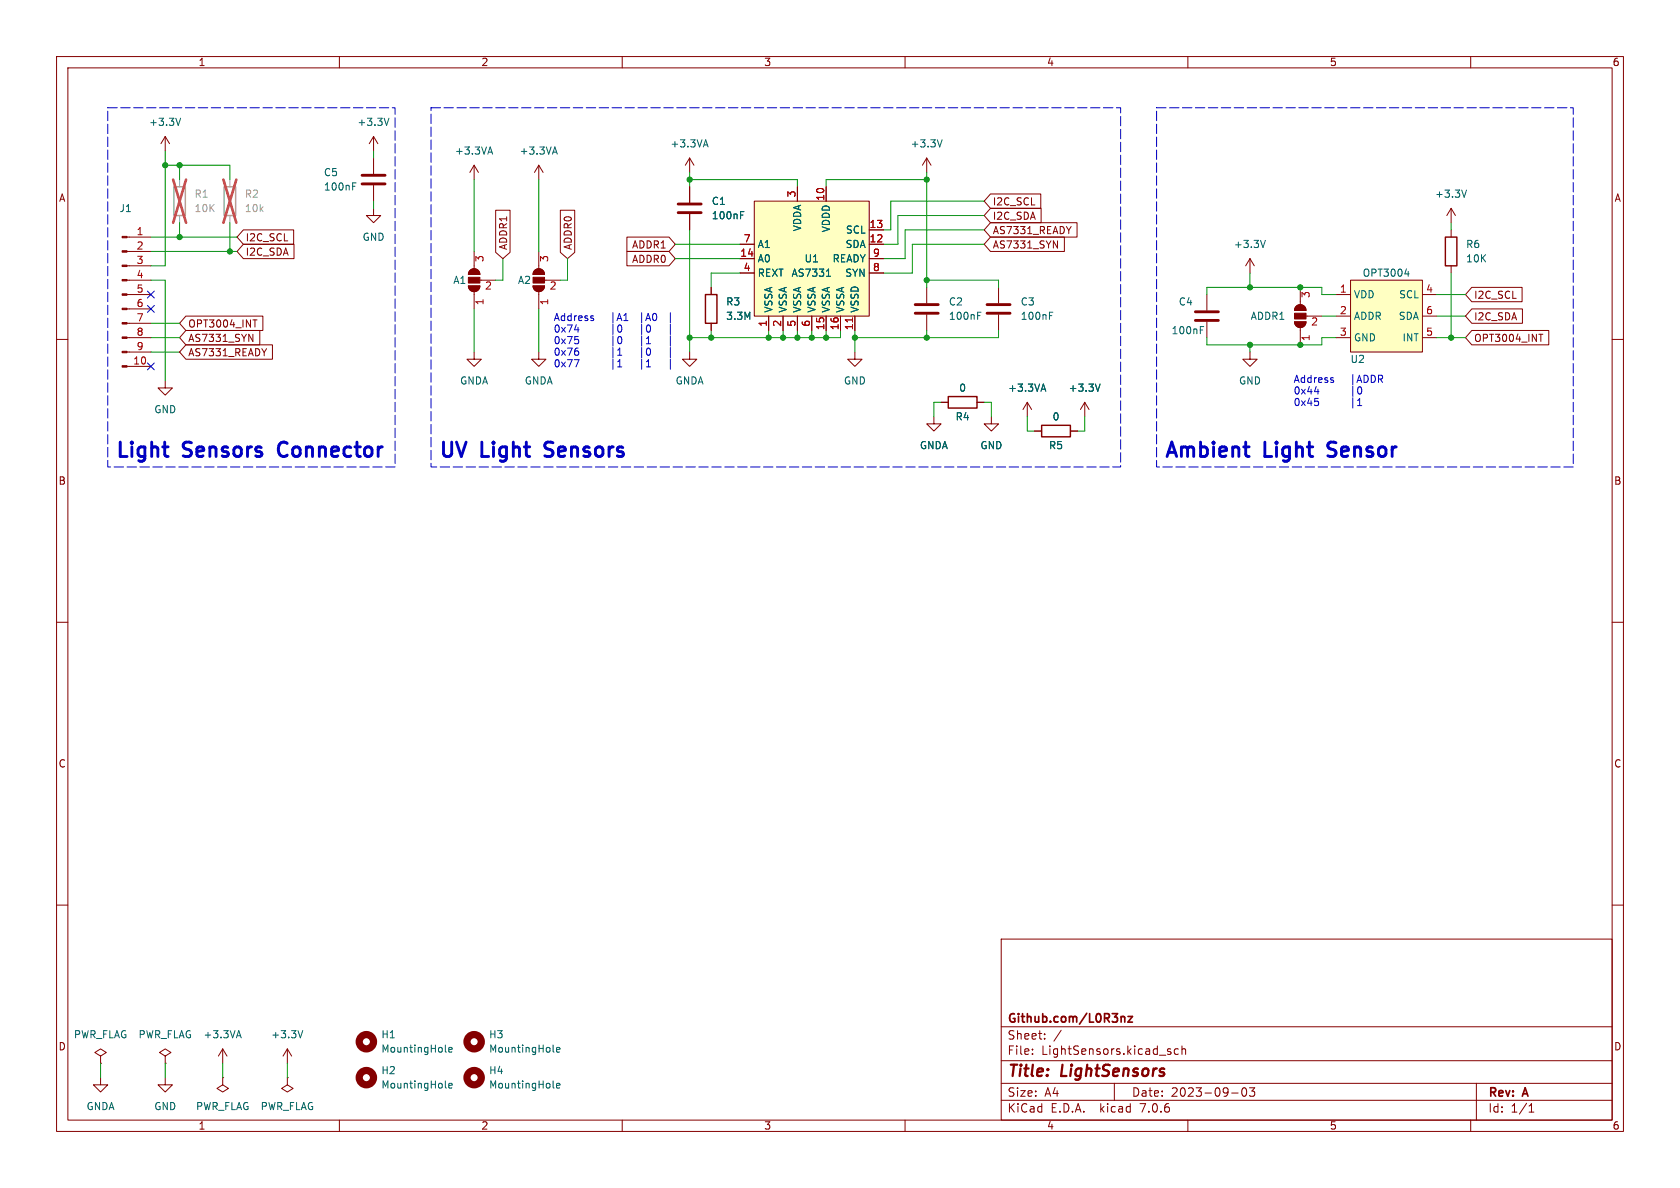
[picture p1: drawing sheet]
<svg xmlns="http://www.w3.org/2000/svg" width="297mm" height="210mm" viewBox="0 0 297 210" stroke-linecap="round" stroke-linejoin="round" font-family="sans-serif">
<g fill="none" stroke="#840000" stroke-width=".18">
<path d="M10 10h277v190h-277zM12 12h273v186h-273zM60 10v2M110 10v2M160 10v2M210 10v2M260 10v2M29.2 24.1l-.8 1.3M29.2 24.1v2.6M29.2 24.1l.8 1.3M66 36.8v1.3h1.3l-1.3 1.3-1.2-1.3h1.2M66 24.1l-.7 1.3"/>
<path d="M66 24.1v2.6M66 27.9v2.8M66 32.8v2.8M66 24.1l.8 1.3M83.8 29.2l-.7 1.3M83.8 29.2v2.6M83.8 29.2l.8 1.3M87.6 37.2h2.6v7.4l-1.3 1.1-1.3-1.1zM95.2 29.2l-.7 1.3M95.2 29.2v2.6M95.2 29.2l.8 1.3M99.1 37.2h2.5v7.4l-1.3 1.1-1.2-1.1z"/>
<path d="M121.9 27.9v2.6M121.9 33v2.8M121.9 37.8v2.8M121.9 27.9l-.7 1.3M121.9 27.9l.8 1.3M133.3 35.6h20.4v20.3h-20.4zM141 33v2.6M146 33v2.6M163.8 27.9l-.7 1.3M163.8 27.9v2.6M163.8 27.9l.8 1.3M175.1 39.4h15.3v2.5h-15.3l-1.1-1.3z"/>
<path d="M175.1 36.8h9v2.6h-9l-1.1-1.3zM175.1 34.3h8.9v2.5h-8.9l-1.1-1.2zM256.5 36.8v2.6M256.5 36.8l-.7 1.3M256.5 36.8l.8 1.3M10 60h2M22.5 59.7h4.2M22.5 57.2h4.2M22.5 54.6h4.2M22.5 52.1h4.2M22.5 49.5h4.2M22.5 47h4.2"/>
<path d="M22.5 44.5h4.2M22.5 41.9h4.2M32.9 58.4h13v2.6h-13l-1.2-1.3zM32.9 55.9h13.6v2.5h-13.6l-1.2-1.2zM43 40.6h8.9v2.6h-8.9l-1.1-1.3zM43 43.2h9v2.5h-9l-1.1-1.2zM44 59.1l.7 1.3v-1.3M44.7 56.6h.7M82.8 50.5h2a1.02 1.02 0 0 1-1 1.1 1.02 1.02 0 0 1-1-1.1zM83.1 47.8a1.02 1.02 0 0 1 1.1-.2 1.02 1.02 0 0 1 .6 .9h-2zM83.8 44.5v3M83.8 51.6v3"/>
<path d="M84.8 49.5h2.8M94.2 50.5h2.1a1.02 1.02 0 0 1-1.1 1.1 1.02 1.02 0 0 1-1-1.1zM94.5 47.8a1.02 1.02 0 0 1 1.1-.2 1.02 1.02 0 0 1 .7 .9h-2.1zM95.2 44.5v3M95.2 51.6v3M96.3 49.5h2.8M110.8 44.4h7.5l1.1 1.3-1.1 1.3h-7.5zM110.8 41.9h7.5l1.1 1.3-1.1 1.3h-7.5zM125.7 50.8v1.3M125.7 57.2v1.2M130.8 43.2h2.5M130.8 45.7h2.5"/>
<path d="M130.8 48.3h2.5M135.9 55.9v2.5M138.4 55.9v2.5M141 55.9v2.5M143.5 55.9v2.5M146 55.9v2.5M148.6 55.9v2.5M151.1 55.9v2.5M153.7 43.2h2.5M153.7 40.6h2.5M153.7 45.7h2.5M153.7 48.3h2.5"/>
<path d="M163.8 50.8v2.8M163.8 55.6v2.8M175.1 41.9h13.1v2.6h-13.1l-1.1-1.3zM176.5 50.8v2.8M176.5 55.6v2.8M186.2 42.6l.7 1.3v-1.3M213.4 52.1v2.8M213.4 56.9v2.8M221 45.7l-.8 1.3M221 45.7v2.6M221 45.7l.7 1.3M228.9 56.9h2a1.02 1.02 0 0 1-1 1 1.02 1.02 0 0 1-1-1z"/>
<path d="M229.2 54.1a1.02 1.02 0 0 1 1.1-.2 1.02 1.02 0 0 1 .6 1h-2zM229.9 50.8v3M229.9 57.9v3.1M230.9 55.9h2.8M236.2 59.7h2.6M236.2 52.1h2.6M236.2 55.9h2.6M238.8 49.5h12.7v12.7h-12.7zM251.5 59.7h2.5M251.5 52.1h2.5M251.5 55.9h2.5M256.5 40.6v1.3"/>
<path d="M256.5 47v1.3M260.2 58.4h13.6v2.6h-13.6l-1.1-1.3zM260.2 54.6h8.9v2.6h-8.9l-1.1-1.3zM260.2 50.8h8.9v2.5h-8.9l-1.1-1.2zM272 59.1h.8M285 60h2M22.5 64.8h4.2M22.5 62.2h4.2M29.2 67.3v1.3h1.3l-1.3 1.3-1.3-1.3h1.3M32.9 61h15.3v2.5h-15.3l-1.2-1.3zM83.8 62.2v1.3h1.3l-1.3 1.3-1.3-1.3h1.3M95.2 62.2v1.3h1.3l-1.3 1.3-1.2-1.3h1.2"/>
<path d="M121.9 62.2v1.3h1.3l-1.3 1.3-1.3-1.3h1.3M151.1 62.2v1.3h1.3l-1.3 1.3-1.2-1.3h1.2M165.1 73.7v1.2h1.3l-1.3 1.3-1.3-1.3h1.3M166.4 71.1h1.2M172.7 71.1h1.3M175.3 73.7v1.2h1.2l-1.2 1.3-1.3-1.3h1.3M181.6 71.1l-.8 1.3M181.6 71.1v2.6M181.6 71.1l.8 1.3M182.9 76.2h1.2M189.2 76.2h1.3M191.8 71.1l-.8 1.3"/>
<path d="M191.8 71.1v2.6M191.8 71.1l.7 1.3M221 62.2v1.3h1.2l-1.2 1.3-1.3-1.3h1.3M10 110h2M285 110h2M10 160h2M285 160h2M177 166h108v32h-108zM17.8 190.5v1.3h1.2l-1.2 1.2-1.3-1.2h1.3M17.8 186.7l1-.6-1-.7-1 .7 1 .6v1.3M17.8 188h.1M29.2 190.5v1.3h1.3l-1.3 1.2-1.3-1.2h1.3"/>
<path d="M29.2 186.7l1-.6-1-.7-1 .7 1 .6v1.3M29.2 188h.1M39.4 190.5v1.3l1 .6-1 .6-1-.6 1-.6M39.4 190.5h.1M39.4 185.4l-.8 1.3M39.4 185.4v2.6M39.4 185.4l.7 1.3M50.8 190.5v1.3l1 .6-1 .6-1-.6 1-.6M50.8 190.5h.1M50.8 185.4l-.8 1.3M50.8 185.4v2.6M50.8 185.4l.8 1.3"/>
<path d="M60 198v2M110 198v2M160 198v2M177 194.5h108M177 191.5h108M177 187.5h108M177 181.5h108M182.5 186.3v.1M182.5 185.5v.1M184.7 183.6v.1M184.7 182.8v.1M187.6 182.1l-1.3 2"/>
<path d="M197 191.5v3M206.6 185.9l.4 .1v.2l-.2 .2h-.3M206.6 185.4l.4 .1M208.3 185.5l-.4-.1-.3 .3v.4l.1 .2h.6M209 185.5l.2-.1 .3 .1 .1 .9M209 184.9v1.5M210 198v2M217.7 193.2h1.2M219.7 192.4l.2-.1a.81 .81 0 0 1 .6 .6 .81 .81 0 0 1-.3 .8l-.2 .1a.81 .81 0 0 1-.3-1.4zM220.9 192.3h.9l-.5 .6 .4 .1v.7l-.2 .1h-.4l-.2-.1M260 198v2M261 191.5v6.5"/>
<path d="M270.3 196.6h.9M270.3 195.5l.4-.4v1.5"/>
</g>
<path d="M198.3 179.8h.5v.9M199.4 179.7h.8l-.8 1h.8" fill="none" stroke="#840000" stroke-width=".3"/>
<g fill="none" stroke="#006464" stroke-width=".18">
<path d="M31.9 20.9l-.4 1.3M62.3 32.9h.5M62.3 32.3h.6M68.8 20.9l-.5 1.3M86.4 26.9h.6M86.7 26l.4 1.2M97.8 26.9h.6M98.1 26l.4 1.2M124.5 25.6h.6M124.8 24.7l.4 1.3M130.9 38h.4M130.9 37.4h.6"/>
<path d="M166.6 24.7l-.5 1.3M259.3 33.6l-.5 1.3M146.1 48.8h.7M146.4 47.8l.1-.2v1.2M172.8 55.8h.5M172.8 55.2h.6M185.5 55.8h.5M185.5 55.2h.6M212.2 58.3h.4M212.2 57.7h.6M223.7 42.5l-.4 1.3M248.3 48.4h.8"/>
<path d="M249 48v.8M184.1 68.8h.7M184.5 67.9l.4 1.3M194.5 67.9l-.4 1.3M41.9 183.1h.6M42.2 182.2l.4 1.3M53.5 182.2l-.4 1.3M78.7 185.8l.2 .2M78.7 192.2l.2 .1M79.3 191.9l.6-.1v-.2l-.4-.1-.2 .2 .1 .6h.5M79.3 185.6l.6-.1v-.3h-.4l-.2 .1 .1 .6h.5M97.8 192.2l.2 .1"/>
<path d="M97.8 185.8l.2 .2M98.4 191.9l.6-.1-.1-.2-.3-.1-.2 .2v.6h.5M98.4 185.6l.6-.1-.1-.3h-.3l-.2 .1v.6h.5"/>
</g>
<g fill="none" stroke="#840000" stroke-width="1.3">
<circle cx="64.8" cy="190.5" r="1.27"/>
<circle cx="64.8" cy="184.1" r="1.27"/>
<circle cx="83.8" cy="190.5" r="1.27"/>
<circle cx="83.8" cy="184.1" r="1.27"/>
</g>
<path d="M64 32.5h4.1M64 31h4.1M119.9 37.6h4.1M119.9 36.1h4.1M161.8 55.4h4.1M161.8 53.8h4.1M174.5 55.4h4.1M174.5 53.8h4.1M211.3 56.6h4.1M211.3 55.1h4.1" fill="none" stroke="#840000" stroke-width=".51"/>
<g fill="#ffffc2" stroke="#ffffc2" stroke-width=".18">
<path d="M133.3 35.6h20.4v20.3h-20.4z"/>
<path d="M238.8 49.5h12.7v12.7h-12.7z"/>
</g>
<path d="M150.7 56.2v.7" fill="none" stroke="#a90000" stroke-width=".18"/>
<path d="M124.7 52.1h2v5.1h-2zM255.5 41.9h2.1v5.1h-2.1zM167.6 70.1h5.1v2h-5.1zM184.1 75.2h5.1v2h-5.1z" fill="none" stroke="#840000" stroke-width=".25"/>
<g fill="#840000" stroke="#840000" stroke-width=".18">
<path d="M21.6 64.6h.9v.3h-.9z"/>
<path d="M21.6 62.1h.9v.3h-.9z"/>
<path d="M21.6 59.6h.9v.2h-.9z"/>
<path d="M21.6 57h.9v.3h-.9z"/>
<path d="M21.6 54.5h.9v.2h-.9z"/>
<path d="M21.6 51.9h.9v.3h-.9z"/>
<path d="M21.6 49.4h.9v.3h-.9z"/>
<path d="M21.6 46.9h.9v.2h-.9z"/>
<path d="M21.6 44.3h.9v.3h-.9z"/>
<path d="M21.6 41.8h.9v.2h-.9z"/>
<path d="M228.9 56.9h2a1.02 1.02 0 0 1-1 1 1.02 1.02 0 0 1-1-1z"/>
<path d="M228.9 55.4h2v1h-2z"/>
<path d="M229.2 54.1a1.02 1.02 0 0 1 1.1-.2 1.02 1.02 0 0 1 .6 1h-2z"/>
<path d="M82.8 50.5h2a1.02 1.02 0 0 1-1 1.1 1.02 1.02 0 0 1-1-1.1z"/>
<path d="M82.8 49h2v1h-2z"/>
<path d="M83.1 47.8a1.02 1.02 0 0 1 1.1-.2 1.02 1.02 0 0 1 .6 .9h-2z"/>
<path d="M94.2 50.5h2.1a1.02 1.02 0 0 1-1.1 1.1 1.02 1.02 0 0 1-1-1.1z"/>
<path d="M94.2 49h2.1v1h-2.1z"/>
<path d="M94.5 47.8a1.02 1.02 0 0 1 1.1-.2 1.02 1.02 0 0 1 .7 .9h-2.1z"/>
</g>
<path d="M30.7 33h2.1v5.1h-2.1zM39.6 33h2.1v5.1h-2.1z" fill="none" stroke="#a1a1a1" stroke-width=".25"/>
<path d="M31.7 31.8v1.2M31.7 38.1v1.3M40.6 31.8v1.2M40.6 38.1v1.3" fill="none" stroke="#a1a1a1" stroke-width=".18"/>
<path d="M30.6 31.8l2.3 7.6M32.9 31.8l-2.3 7.6M39.5 31.8l2.3 7.6M41.8 31.8l-2.3 7.6" fill="none" stroke="#eb3a3d" stroke-width=".46"/>
<path d="M49.4 78.5a1.76 1.76 0 0 0 0 1.8M96.4 78.4l-.1 .2 .1 .5M234.9 78.4l-.2 .2 .2 .5M96.3 80.6l.4 .1M234.7 80.6l.4 .1" fill="none" stroke="#0000c2" stroke-width=".51"/>
<g fill="none" stroke="#0000c2" stroke-width=".18">
<path d="M101.6 58.3h.8M101.6 59.5h.6M102.1 60l.2 .2v.3l-.2 .3M108.4 57.3v1.8M108.4 59.4v1.8M109.3 57.7l-.1 .5 .1 .4 .2 .1 .4-.2v-.8M109.3 59.6l.2-.1a.68 .68 0 0 1 .4 .6 .68 .68 0 0 1-.4 .7l-.2-.2-.1-.3zM113.4 55.3v1.8M113.4 57.3v1.8M113.4 59.4v1.8M114.2 56.7l.4-1.3 .4 1.3M114.3 56.3h.6"/>
<path d="M114.3 59.9l.3-.4v1.3M114.5 57.5l.1-.1a.68 .68 0 0 1 .4 .7 .68 .68 0 0 1-.4 .6 .84 .84 0 0 1-.1-1.2zM115.5 55.5l.2-.1a.68 .68 0 0 1 .4 .6 .68 .68 0 0 1-.4 .7l-.2-.1-.1-.4zM118.5 55.3v1.8M118.5 57.3v1.8M118.5 59.4v1.8M101.5 63.6h.9l-.6 1.3M101.9 61.5h.3M102.1 62l.2 .3v.3l-.2 .2M108.4 61.4v1.8M108.4 63.5v1.8M109.2 62.8h.7"/>
<path d="M109.2 61.9l.4-.4v1.3M109.2 63.9l.4-.3v1.3M109.2 64.9h.7M113.4 61.4v1.8M113.4 63.5v1.8M114.3 60.8h.7M114.3 63.9l.3-.3v1.3M114.3 64.9h.7M114.4 61.7l.2-.2a.68 .68 0 0 1 .4 .7 .68 .68 0 0 1-.4 .6l-.2-.1-.1-.4zM118.5 61.4v1.8M118.5 63.5v1.8M232.4 69.2h.8"/>
<path d="M232.4 70.4h.7M232.9 70.9l.2 .3v.3l-.2 .2M239.2 68.3v1.8M239.2 70.3v1.8M240 71.7h.7M240 70.8l.4-.4v1.3M240.1 68.6l-.1 .6 .1 .3 .2 .2 .4-.3v-.8M241.5 66.3a.68 .68 0 0 1 .4 .7 .68 .68 0 0 1-.4 .6M242.4 66.3a.64 .64 0 0 1 .8 .7 .64 .64 0 0 1-.8 .6zM243.7 67l.6-.1 .1-.1v-.3l-.7-.2v1.3M244 67l.4 .6"/>
</g>
<path d="M19 19.1h50.8v63.5h-50.8v-63.5M76.2 19.1h121.9v63.5h-121.9v-63.5M204.5 19.1h73.6v63.5h-73.6v-63.5" fill="none" stroke="#0000c2" stroke-width=".18" stroke-dasharray="1.7 .6"/>
<g fill="none" stroke="#009600" stroke-width=".18">
<path d="M29.2 29.2h11.4v2.6M29.2 26.7v20.3h-2.5M31.7 29.2v2.6M31.7 39.4v2.5M40.6 39.4v5.1M66 26.7v1.2M66 35.6v1.2M83.8 31.8v12.7M95.2 31.8v12.7M121.9 30.5v2.5M121.9 31.8h19.1v1.2M163.8 31.8h-17.8v1.2"/>
<path d="M163.8 30.5v20.3M174 38.1h-15.3v5.1h-2.5M174 35.6h-16.5v5h-1.3M256.5 39.4v1.2M26.7 59.7h5M26.7 49.5h2.5v17.8M26.7 41.9h15.2M26.7 44.5h15.2M26.7 57.2h5M83.8 54.6v7.6M88.9 45.7v3.8h-1.3M95.2 54.6v7.6"/>
<path d="M100.3 45.7v3.8h-1.2M119.4 43.2h11.4M119.4 45.7h11.4M121.9 40.6v21.6M125.7 58.4v1.3M130.8 48.3h-5.1v2.5M135.9 58.4v1.3M138.4 58.4v1.3M141 58.4v1.3M143.5 58.4v1.3M146 58.4v1.3M148.6 58.4v1.3h-26.7"/>
<path d="M151.1 58.4v3.8M163.8 49.5h12.7v1.3M163.8 58.4v1.3M174 43.2h-12.7v5.1h-5.1M174 40.6h-14v5.1h-3.8M176.5 58.4v1.3h-25.4M213.4 52.1v-1.3h20.3v1.3h2.5M213.4 59.7v1.3h20.3v-1.3h2.5M221 48.3v2.5M233.7 55.9h2.5M254 59.7h5.1M254 52.1h5.1"/>
<path d="M254 55.9h5.1M256.5 48.3v11.4M26.7 62.2h5M166.4 71.1h-1.3v2.6M174 71.1h1.3v2.6M181.6 73.7v2.5h1.3M191.8 73.7v2.5h-1.3M221 61v1.2M17.8 188v2.5M29.2 188v2.5M39.4 188v2.5M50.8 188v2.5"/>
</g>
<path d="M26.1 51.5l1.2 1.2M26.1 54l1.2 1.2M27.3 51.5l-1.2 1.2M27.3 54l-1.2 1.2M26.1 64.2l1.2 1.2M27.3 64.2l-1.2 1.2" fill="none" stroke="#000084" stroke-width=".18"/>
<g fill="#009600" stroke="#009600" stroke-width=".18">
<circle cx="121.9" cy="31.8" r=".46"/>
<circle cx="125.7" cy="59.7" r=".46"/>
<circle cx="121.9" cy="59.7" r=".46"/>
<circle cx="135.9" cy="59.7" r=".46"/>
<circle cx="146" cy="59.7" r=".46"/>
<circle cx="151.1" cy="59.7" r=".46"/>
<circle cx="163.8" cy="49.5" r=".46"/>
<circle cx="163.8" cy="31.8" r=".46"/>
<circle cx="221" cy="61" r=".46"/>
<circle cx="221" cy="50.8" r=".46"/>
<circle cx="163.8" cy="59.7" r=".46"/>
<circle cx="31.7" cy="29.2" r=".46"/>
<circle cx="29.2" cy="29.2" r=".46"/>
<circle cx="40.6" cy="44.5" r=".46"/>
<circle cx="31.7" cy="41.9" r=".46"/>
<circle cx="229.9" cy="61" r=".46"/>
<circle cx="229.9" cy="50.8" r=".46"/>
<circle cx="256.5" cy="59.7" r=".46"/>
<circle cx="143.5" cy="59.7" r=".46"/>
<circle cx="141" cy="59.7" r=".46"/>
<circle cx="138.4" cy="59.7" r=".46"/>
</g>
<g font-size="3.5" fill="#0000c2">
<text x="20.3" y="81">Light</text>
<text x="32.6" y="81">Sensors</text>
<text x="50.4" y="81">Connector</text>
<text x="77.5" y="81">UV</text>
<text x="85.3" y="81">Light</text>
<text x="97.5" y="81">Sensors</text>
<text x="205.7" y="81">Ambient</text>
<text x="223.7" y="81">Light</text>
<text x="236" y="81">Sensor</text>
</g>
<g font-size="2.8" fill="#840000">
<text x="178" y="190.9">Title:</text>
<text x="187.7" y="190.9">LightSensors</text>
</g>
<g font-size="2.1" fill="#840000">
<text x="178" y="184">Sheet:</text>
<text x="178" y="181.2">Github.com/L0R3nz</text>
<text x="178" y="186.7">File:</text>
<text x="184.1" y="186.7">LightSensors.kicad_sch</text>
<text x="178" y="196.9">KiCad</text>
<text x="178" y="194.1">Size:</text>
<text x="184.7" y="194.1">A4</text>
<text x="185.7" y="196.9">E.D.A.</text>
<text x="194.6" y="196.9">kicad</text>
<text x="200" y="194.1">Date:</text>
<text x="201.8" y="196.9">7.0.6</text>
<text x="207" y="194.1">2023-09-03</text>
<text x="263" y="194.3">Rev:</text>
<text x="263" y="196.9">Id:</text>
<text x="267.1" y="196.9">1/1</text>
<text x="269.4" y="194.3">A</text>
</g>
<g font-size="1.8" fill="#840000">
<text x="35" y="11.9">1</text>
<text x="85" y="11.9">2</text>
<text x="135" y="11.9">3</text>
<text x="185" y="11.9">4</text>
<text x="235" y="11.9">5</text>
<text x="285" y="11.9">6</text>
<text x="10.3" y="35.9">A</text>
<text x="285.3" y="35.9">A</text>
<text x="175.4" y="41.6">AS7331_READY</text>
<text x="175.4" y="39.1">I2C_SDA</text>
<text x="175.4" y="36.5">I2C_SCL</text>
<text x="43.3" y="42.9">I2C_SCL</text>
<text x="43.3" y="45.4">I2C_SDA</text>
<text x="89.9" y="44.3" transform="rotate(-90 89.9 44.3)">ADDR1</text>
<text x="101.3" y="44.3" transform="rotate(-90 101.3 44.3)">ADDR0</text>
<text x="111.6" y="46.7">ADDR0</text>
<text x="111.6" y="44.1">ADDR1</text>
<text x="175.4" y="44.1">AS7331_SYN</text>
<text x="260.5" y="53">I2C_SCL</text>
<text x="33.2" y="58.1">OPT3004_INT</text>
<text x="260.5" y="56.8">I2C_SDA</text>
<text x="33.2" y="60.6">AS7331_SYN</text>
<text x="33.2" y="63.2">AS7331_READY</text>
<text x="260.5" y="60.6">OPT3004_INT</text>
<text x="10.3" y="85.9">B</text>
<text x="285.3" y="85.9">B</text>
<text x="10.3" y="135.9">C</text>
<text x="285.3" y="135.9">C</text>
<text x="10.3" y="185.9">D</text>
<text x="285.3" y="185.9">D</text>
<text x="35" y="199.9">1</text>
<text x="85" y="199.9">2</text>
<text x="135" y="199.9">3</text>
<text x="185" y="199.9">4</text>
<text x="235" y="199.9">5</text>
<text x="285" y="199.9">6</text>
</g>
<g font-size="1.8" fill="#006464">
<text x="26.3" y="22.5">+3.3V</text>
<text x="63.1" y="22.5">+3.3V</text>
<text x="80.3" y="27.5">+3.3VA</text>
<text x="91.8" y="27.5">+3.3VA</text>
<text x="118.4" y="26.3">+3.3VA</text>
<text x="160.9" y="26.3">+3.3V</text>
<text x="57.2" y="31.3">C5</text>
<text x="57.2" y="33.9">100nF</text>
<text x="253.6" y="35.2">+3.3V</text>
<text x="21" y="37.7">J1</text>
<text x="125.7" y="36.4">C1</text>
<text x="125.7" y="39">100nF</text>
<text x="141.8" y="41" transform="rotate(-90 141.8 41)">VDDA</text>
<text x="146.9" y="41.2" transform="rotate(-90 146.9 41.2)">VDDD</text>
<text x="149.5" y="41.5">SCL</text>
<text x="64" y="42.8">GND</text>
<text x="133.9" y="46.6">A0</text>
<text x="133.9" y="44">A1</text>
<text x="142.1" y="46.6">U1</text>
<text x="147.1" y="46.6">READY</text>
<text x="149.4" y="44">SDA</text>
<text x="218" y="44">+3.3V</text>
<text x="259.1" y="44">R6</text>
<text x="259.1" y="46.6">10K</text>
<text x="80" y="50.4">A1</text>
<text x="91.5" y="50.4">A2</text>
<text x="133.9" y="49.1">REXT</text>
<text x="139.8" y="49.1">AS7331</text>
<text x="149.3" y="49.1">SYN</text>
<text x="239.3" y="52.9">VDD</text>
<text x="240.8" y="49.1">OPT3004</text>
<text x="247.2" y="52.9">SCL</text>
<text x="128.3" y="54.2">R3</text>
<text x="128.3" y="56.7">3.3M</text>
<text x="136.8" y="55.4" transform="rotate(-90 136.8 55.4)">VSSA</text>
<text x="139.3" y="55.4" transform="rotate(-90 139.3 55.4)">VSSA</text>
<text x="141.8" y="55.4" transform="rotate(-90 141.8 55.4)">VSSA</text>
<text x="144.4" y="55.4" transform="rotate(-90 144.4 55.4)">VSSA</text>
<text x="146.9" y="55.4" transform="rotate(-90 146.9 55.4)">VSSA</text>
<text x="149.5" y="55.4" transform="rotate(-90 149.5 55.4)">VSSA</text>
<text x="152" y="55.4" transform="rotate(-90 152 55.4)">VSSD</text>
<text x="167.6" y="54.2">C2</text>
<text x="167.6" y="56.7">100nF</text>
<text x="180.3" y="54.2">C3</text>
<text x="180.3" y="56.7">100nF</text>
<text x="207" y="59.3">100nF</text>
<text x="208.3" y="54.2">C4</text>
<text x="221" y="56.7">ADDR1</text>
<text x="239.3" y="56.7">ADDR</text>
<text x="247.2" y="56.7">SDA</text>
<text x="238.7" y="64.4">U2</text>
<text x="239.3" y="60.6">GND</text>
<text x="247.8" y="60.6">INT</text>
<text x="81.2" y="68.2">GNDA</text>
<text x="92.7" y="68.2">GNDA</text>
<text x="119.3" y="68.2">GNDA</text>
<text x="149.1" y="68.2">GND</text>
<text x="169.5" y="69.4">0</text>
<text x="178.1" y="69.4">+3.3VA</text>
<text x="188.8" y="69.4">+3.3V</text>
<text x="218.9" y="68.2">GND</text>
<text x="27.2" y="73.3">GND</text>
<text x="168.8" y="74.5">R4</text>
<text x="186" y="74.5">0</text>
<text x="162.5" y="79.6">GNDA</text>
<text x="173.2" y="79.6">GND</text>
<text x="185.3" y="79.6">R5</text>
<text x="13" y="183.7">PWR_FLAG</text>
<text x="24.4" y="183.7">PWR_FLAG</text>
<text x="35.9" y="183.7">+3.3VA</text>
<text x="47.9" y="183.7">+3.3V</text>
<text x="67.3" y="183.7">H1</text>
<text x="86.4" y="183.7">H3</text>
<text x="67.3" y="186.3">MountingHole</text>
<text x="67.3" y="190.1">H2</text>
<text x="86.4" y="190.1">H4</text>
<text x="86.4" y="186.3">MountingHole</text>
<text x="15.2" y="196.4">GNDA</text>
<text x="27.2" y="196.4">GND</text>
<text x="34.6" y="196.4">PWR_FLAG</text>
<text x="46" y="196.4">PWR_FLAG</text>
<text x="67.3" y="192.6">MountingHole</text>
<text x="86.4" y="192.6">MountingHole</text>
</g>
<g font-size="1.8" fill="#989898">
<text x="34.3" y="35.2">R1</text>
<text x="43.2" y="35.2">R2</text>
<text x="34.3" y="37.7">10K</text>
<text x="43.2" y="37.7">10k</text>
</g>
<g font-size="1.8" fill="#a90000">
<text x="140.7" y="35" transform="rotate(-90 140.7 35)">3</text>
<text x="145.8" y="35.6" transform="rotate(-90 145.8 35.6)">10</text>
<text x="24.1" y="41.7">1</text>
<text x="153.6" y="40.4">13</text>
<text x="24.1" y="44.2">2</text>
<text x="24.1" y="46.7">3</text>
<text x="85.8" y="46.4" transform="rotate(-90 85.8 46.4)">3</text>
<text x="97.2" y="46.4" transform="rotate(-90 97.2 46.4)">3</text>
<text x="130.8" y="45.5">14</text>
<text x="131.4" y="42.9">7</text>
<text x="153.6" y="42.9">12</text>
<text x="154.2" y="45.5">9</text>
<text x="24.1" y="49.3">4</text>
<text x="24.1" y="51.8">5</text>
<text x="85.7" y="51.5">2</text>
<text x="97.1" y="51.5">2</text>
<text x="131.4" y="48">4</text>
<text x="154.2" y="48">8</text>
<text x="231.9" y="52.8" transform="rotate(-90 231.9 52.8)">3</text>
<text x="236.8" y="51.8">1</text>
<text x="252" y="51.8">4</text>
<text x="24.1" y="54.4">6</text>
<text x="24.1" y="56.9">7</text>
<text x="24.1" y="59.4">8</text>
<text x="85.8" y="54" transform="rotate(-90 85.8 54)">1</text>
<text x="97.2" y="54" transform="rotate(-90 97.2 54)">1</text>
<text x="135.6" y="57.9" transform="rotate(-90 135.6 57.9)">1</text>
<text x="138.2" y="57.9" transform="rotate(-90 138.2 57.9)">2</text>
<text x="140.7" y="57.9" transform="rotate(-90 140.7 57.9)">5</text>
<text x="143.3" y="57.9" transform="rotate(-90 143.3 57.9)">6</text>
<text x="145.8" y="58.5" transform="rotate(-90 145.8 58.5)">15</text>
<text x="148.3" y="58.5" transform="rotate(-90 148.3 58.5)">16</text>
<text x="150.9" y="58.5" transform="rotate(-90 150.9 58.5)">11</text>
<text x="231.7" y="57.9">2</text>
<text x="236.8" y="55.6">2</text>
<text x="236.8" y="59.4">3</text>
<text x="252" y="59.4">5</text>
<text x="252" y="55.6">6</text>
<text x="23.5" y="64.5">10</text>
<text x="24.1" y="62">9</text>
<text x="231.9" y="60.4" transform="rotate(-90 231.9 60.4)">1</text>
</g>
<g font-size="1.8" fill="#0000c2">
<text x="97.8" y="56.8">Address |A1 |A0 |</text>
<text x="97.8" y="58.9">0x74</text>
<text x="97.8" y="60.9">0x75</text>
<text x="97.8" y="63">0x76</text>
<text x="97.8" y="65">0x77</text>
<text x="228.6" y="67.8">Address |ADDR</text>
<text x="228.6" y="69.8">0x44</text>
<text x="228.6" y="71.9">0x45</text>
</g>
</svg>
